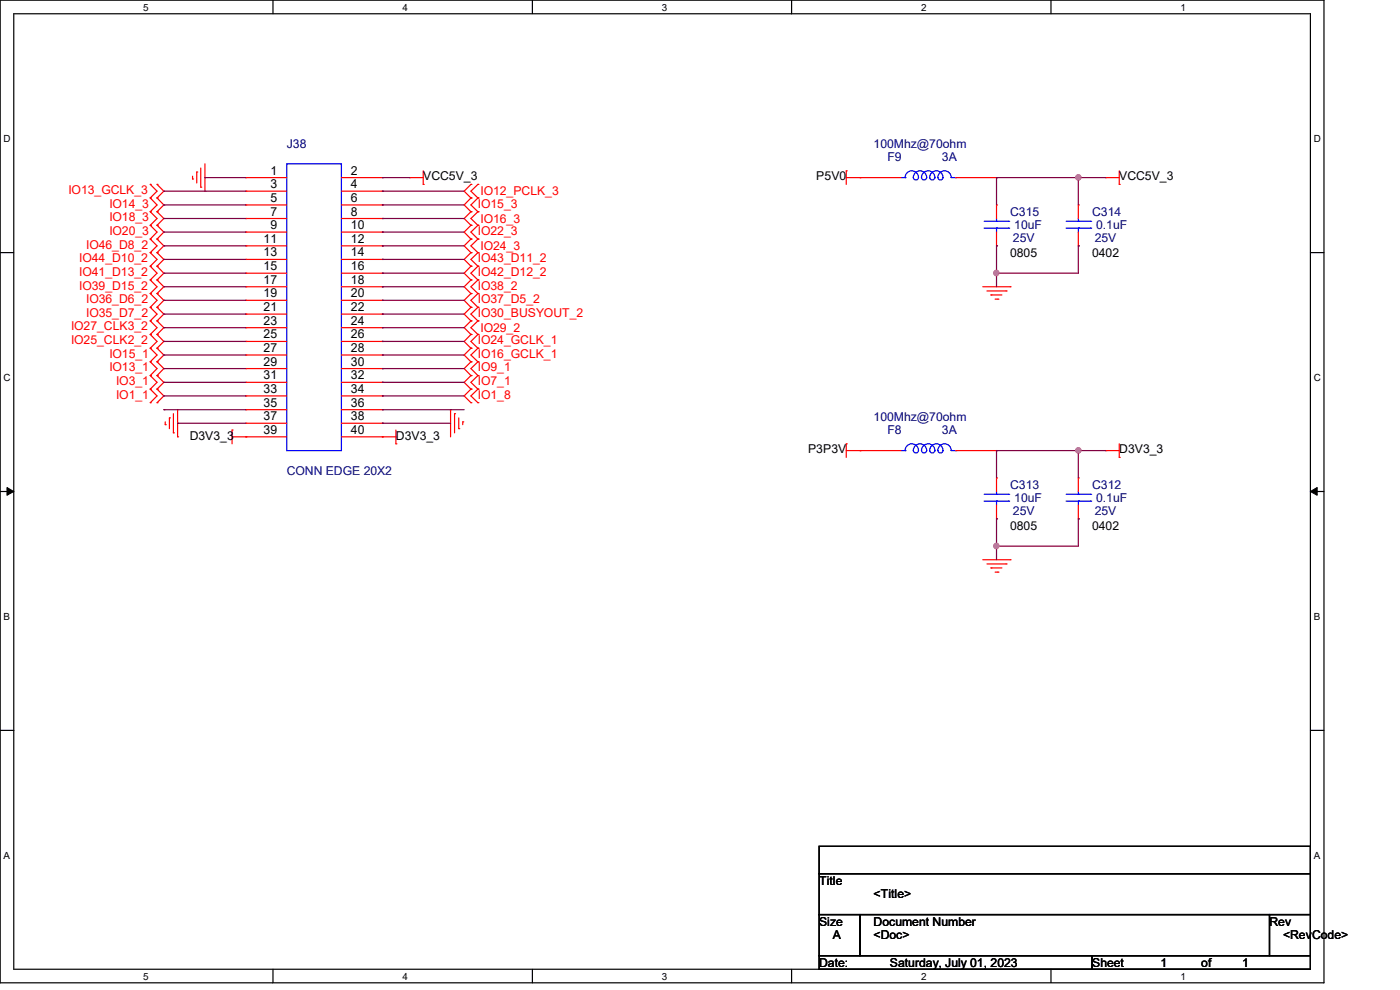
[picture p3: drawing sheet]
<svg xmlns="http://www.w3.org/2000/svg" width="297mm" height="210mm" viewBox="0 0 297 210" stroke-linecap="round" stroke-linejoin="round" font-family="sans-serif">
<path d="M0 0h280.9v208.5h-280.9zM2.9 2.9h275.1v202.7h-275.1z" fill="none" stroke="#000" stroke-width=".25"/>
<g fill="#fff">
<path d="M30.4 .3h1.1v2.4h-1.1z"/>
<path d="M30.4 205.9h1.1v2.3h-1.1z"/>
</g>
<path d="M57.9 0v2.9M57.9 205.6v2.9" fill="none" stroke="#000" stroke-width=".25"/>
<g fill="#fff">
<path d="M85.4 .3h1.1v2.4h-1.1z"/>
<path d="M85.4 205.9h1.1v2.3h-1.1z"/>
</g>
<path d="M112.9 0v2.9M112.9 205.6v2.9" fill="none" stroke="#000" stroke-width=".25"/>
<g fill="#fff">
<path d="M140.4 .3h1.2v2.4h-1.2z"/>
<path d="M140.4 205.9h1.2v2.3h-1.2z"/>
</g>
<path d="M167.9 0v2.9M167.9 205.6v2.9" fill="none" stroke="#000" stroke-width=".25"/>
<g fill="#fff">
<path d="M195.4 .3h1.2v2.4h-1.2z"/>
<path d="M195.4 205.9h1.2v2.3h-1.2z"/>
</g>
<path d="M223 0v2.9M223 205.6v2.9" fill="none" stroke="#000" stroke-width=".25"/>
<g fill="#fff">
<path d="M250.4 .3h1.2v2.4h-1.2z"/>
<path d="M250.4 205.9h1.2v2.3h-1.2z"/>
<path d="M.8 28.2h1.4v2.4h-1.4z"/>
<path d="M278.7 28.2h1.5v2.4h-1.5z"/>
<path d="M.8 78.9h1.4v2.3h-1.4z"/>
<path d="M278.7 78.9h1.5v2.3h-1.5z"/>
</g>
<path d="M0 53.6h2.9M278 53.6h2.9" fill="none" stroke="#000" stroke-width=".25"/>
<g fill="#fff">
<path d="M.8 129.6h1.3v2.3h-1.3z"/>
<path d="M278.7 129.6h1.4v2.3h-1.4z"/>
</g>
<path d="M0 104.3h2.9M278 104.3h2.9" fill="none" stroke="#000" stroke-width=".25"/>
<path d="M1.5 103.4l1.4 .9-1.4 .8zM278 104.3l1.4-.9v1.7z" fill="#000" stroke="#000" stroke-width=".21"/>
<g fill="#fff">
<path d="M.8 180.3h1.3v2.3h-1.3z"/>
<path d="M278.7 180.3h1.4v2.3h-1.4z"/>
</g>
<path d="M0 154.9h2.9M278 154.9h2.9M173.8 179.5h104.2v5.8h-104.2zM173.8 185.3h104.2v8.7h-104.2zM173.8 194h8.7v8.7h-8.7zM182.5 194h86.8v8.7h-86.8zM269.3 194h8.7v8.7h-8.7zM173.8 202.7h57.9v2.9h-57.9zM231.7 202.7h46.3v2.9h-46.3z" fill="none" stroke="#000" stroke-width=".25"/>
<g fill="none" stroke="#f00" stroke-width=".25">
<path d="M31.9 39.1h.1M31.9 39.1l1.4 1.5-1.4 1.4M33.3 39.1h.1M33.3 39.1l1.5 1.5-1.5 1.4M40.9 38h.1M40.9 37.4v.6M41.7 36.5h.1M41.7 36.5v2.3M42.6 39.7h.1M42.6 35.6v4.1M43.5 34.8v5.8M52.2 37.7h.1"/>
<path d="M52.2 37.7h8.6M72.4 37.7h8.7M81.1 37.7h.1M86.9 37.7h.1M86.9 37.7h2.9M89.8 39.1h.1M89.8 36.2v2.9M99.9 39.1h.1M99.9 39.1l-1.4 1.5 1.4 1.4M101.4 39.1h.1M101.4 39.1l-1.5 1.5 1.5 1.4M179.5 36.2h.1"/>
<path d="M179.5 37.7h11.6M179.5 36.2v2.9M182.5 37.7h.1M202.7 37.7h8.7M211.4 37.7h.1M234.6 37.7h.1M234.6 37.7h2.8M237.4 39.1h.1M237.4 36.2v2.9M31.9 59.4h.1M31.9 56.5h.1M31.9 50.7h.1"/>
<path d="M31.9 53.6h.1M31.9 47.8h.1M31.9 42h.1M31.9 44.9h.1M31.9 59.4l1.4 1.4-1.4 1.5M31.9 56.5l1.4 1.5-1.4 1.4M31.9 50.7l1.4 1.5-1.4 1.4M31.9 47.8l1.4 1.4-1.4 1.5M31.9 42l1.4 1.5-1.4 1.4M31.9 44.9l1.4 1.5-1.4 1.4M31.9 53.6l1.4 1.4-1.4 1.5M33.3 59.4h.1"/>
<path d="M33.3 56.5h.1M33.3 53.6h.1M33.3 50.7h.1M33.3 47.8h.1M33.3 44.9h.1M33.3 42h.1M33.3 59.4l1.5 1.4-1.5 1.5M33.3 56.5l1.5 1.5-1.5 1.4M33.3 50.7l1.5 1.5-1.5 1.4M33.3 47.8l1.5 1.4-1.5 1.5M33.3 42l1.5 1.5-1.5 1.4M33.3 44.9l1.5 1.5-1.5 1.4"/>
<path d="M33.3 53.6l1.5 1.4-1.5 1.5M43.5 40.6h.1M52.2 40.6h.1M52.2 43.5h.1M52.2 46.4h.1M52.2 49.2h.1M52.2 52.2h.1M52.2 55h.1M52.2 58h.1M52.2 40.6h8.6M52.2 43.5h8.6M52.2 46.4h8.6"/>
<path d="M52.2 49.2h8.6M52.2 52.2h8.6M52.2 55h8.6M52.2 58h8.6M72.4 40.6h8.7M72.4 43.5h8.7M72.4 46.4h8.7M72.4 49.2h8.7M72.4 52.2h8.7M72.4 55h8.7M72.4 58h8.7M81.1 40.6h.1"/>
<path d="M81.1 43.5h.1M81.1 46.4h.1M81.1 49.2h.1M81.1 52.2h.1M81.1 55h.1M81.1 58h.1M99.9 59.4h.1M99.9 56.5h.1M99.9 53.6h.1M99.9 47.8h.1M99.9 50.7h.1M99.9 42h.1"/>
<path d="M99.9 44.9h.1M99.9 59.4l-1.4 1.4 1.4 1.5M99.9 56.5l-1.4 1.5 1.4 1.4M99.9 53.6l-1.4 1.4 1.4 1.5M99.9 47.8l-1.4 1.4 1.4 1.5M99.9 42l-1.4 1.5 1.4 1.4M99.9 50.7l-1.4 1.5 1.4 1.4M99.9 44.9l-1.4 1.5 1.4 1.4M101.4 59.4h.1M101.4 56.5h.1M101.4 53.6h.1M101.4 50.7h.1"/>
<path d="M101.4 47.8h.1M101.4 44.9h.1M101.4 42h.1M101.4 59.4l-1.5 1.4 1.5 1.5M101.4 56.5l-1.5 1.5 1.5 1.4M101.4 53.6l-1.5 1.4 1.5 1.5M101.4 47.8l-1.5 1.4 1.5 1.5M101.4 42l-1.5 1.5 1.5 1.4M101.4 50.7l-1.5 1.5 1.5 1.4M101.4 44.9l-1.5 1.5 1.5 1.4M211.4 43.5h.1M211.4 52.2h.1"/>
<path d="M211.4 43.5v2.9M211.4 49.2v3M228.8 43.5h.1M228.8 52.2h.1M228.8 43.5v2.9M228.8 49.2v3M31.9 79.7h.1M31.9 76.8h.1M31.9 73.9h.1M31.9 62.3h.1M31.9 71h.1M31.9 65.2h.1"/>
<path d="M31.9 68.1h.1M31.9 79.7l1.4 1.4-1.4 1.4M31.9 76.8l1.4 1.4-1.4 1.5M31.9 73.9l1.4 1.4-1.4 1.5M31.9 71l1.4 1.4-1.4 1.5M31.9 65.2l1.4 1.4-1.4 1.5M31.9 62.3l1.4 1.4-1.4 1.5M31.9 68.1l1.4 1.4-1.4 1.5M33.3 79.7h.1M33.3 76.8h.1M33.3 73.9h.1M33.3 62.3h.1"/>
<path d="M33.3 71h.1M33.3 68.1h.1M33.3 65.2h.1M33.3 79.7l1.5 1.4-1.5 1.4M33.3 76.8l1.5 1.4-1.5 1.5M33.3 73.9l1.5 1.4-1.5 1.5M33.3 71l1.5 1.4-1.5 1.5M33.3 65.2l1.5 1.4-1.5 1.5M33.3 62.3l1.5 1.4-1.5 1.5M33.3 68.1l1.5 1.4-1.5 1.5M52.2 60.8h.1M52.2 63.7h.1"/>
<path d="M52.2 66.6h.1M52.2 69.5h.1M52.2 72.4h.1M52.2 75.3h.1M52.2 78.2h.1M52.2 60.8h8.6M52.2 63.7h8.6M52.2 66.6h8.6M52.2 69.5h8.6M52.2 72.4h8.6M52.2 75.3h8.6M52.2 78.2h8.6"/>
<path d="M72.4 60.8h8.7M72.4 63.7h8.7M72.4 66.6h8.7M72.4 69.5h8.7M72.4 72.4h8.7M72.4 75.3h8.7M72.4 78.2h8.7M81.1 60.8h.1M81.1 63.7h.1M81.1 66.6h.1M81.1 69.5h.1M81.1 72.4h.1"/>
<path d="M81.1 75.3h.1M81.1 78.2h.1M99.9 73.9h.1M99.9 76.8h.1M99.9 79.7h.1M99.9 62.3h.1M99.9 65.2h.1M99.9 68.1h.1M99.9 71h.1M99.9 73.9l-1.4 1.4 1.4 1.5M99.9 79.7l-1.4 1.4 1.4 1.4M99.9 62.3l-1.4 1.4 1.4 1.5"/>
<path d="M99.9 65.2l-1.4 1.4 1.4 1.5M99.9 68.1l-1.4 1.4 1.4 1.5M99.9 71l-1.4 1.4 1.4 1.5M99.9 76.8l-1.4 1.4 1.4 1.5M101.4 76.8h.1M101.4 73.9h.1M101.4 79.7h.1M101.4 62.3h.1M101.4 65.2h.1M101.4 68.1h.1M101.4 71h.1M101.4 73.9l-1.5 1.4 1.5 1.5"/>
<path d="M101.4 79.7l-1.5 1.4 1.5 1.4M101.4 62.3l-1.5 1.4 1.5 1.5M101.4 65.2l-1.5 1.4 1.5 1.5M101.4 68.1l-1.5 1.4 1.5 1.5M101.4 71l-1.5 1.4 1.5 1.5M101.4 76.8l-1.5 1.4 1.5 1.5M208.5 60.8h5.8M209.4 61.7h4M210.2 62.6h.1M210.2 62.6h2.4M211.1 63.5h.6M211.7 63.5h.1"/>
<path d="M213.4 61.7h.1M214.3 60.8h.1M31.9 82.5h.1M31.9 85.4h.1M31.9 82.5l1.4 1.5-1.4 1.4M33.3 85.4h.1M33.3 82.5h.1M33.3 82.5l1.5 1.5-1.5 1.4M35.1 90.1h.1M35.1 89.5v.6M35.9 88.6h.1M35.9 88.6v2.3"/>
<path d="M36.8 91.8h.1M36.8 87.8v4M37.7 92.7h.1M37.7 86.9v5.8M49.2 91.2h.1M49.2 92.7h11.6M49.2 91.2v2.9M52.2 92.7h.1M52.2 81.1h.1M52.2 84h.1M52.2 86.9h.1M52.2 89.8h.1"/>
<path d="M52.2 81.1h8.6M52.2 84h8.6M52.2 86.9h8.6M52.2 89.8h8.6M72.4 92.7h11.6M72.4 81.1h8.7M72.4 84h8.7M72.4 86.9h8.7M72.4 89.8h8.7M81.1 92.7h.1M81.1 81.1h.1M81.1 84h.1"/>
<path d="M81.1 86.9h.1M81.1 89.8h.1M84 94.1h.1M84 91.2v2.9M95.6 86.9h.1M95.6 86.9v5.8M96.4 87.8h.1M96.4 87.8v4M97.3 90.9h.1M97.3 88.6v2.3M98.2 89.5h.1M98.2 89.5v.6"/>
<path d="M99.9 82.5h.1M99.9 85.4h.1M99.9 82.5l-1.4 1.5 1.4 1.4M101.4 82.5h.1M101.4 85.4h.1M101.4 82.5l-1.5 1.5 1.5 1.4M179.5 94.1h.1M179.5 95.6h11.6M179.5 94.1v2.9M182.5 95.6h.1M202.7 95.6h8.7M211.4 95.6h.1"/>
<path d="M234.6 95.6h.1M234.6 95.6h2.8M237.4 97h.1M237.4 94.1v2.9M208.5 118.7h5.8M209.4 119.6h4M211.4 101.4h.1M211.4 110.1h.1M211.4 101.4v2.9M211.4 107.1v3M213.4 119.6h.1M214.3 118.7h.1"/>
<path d="M228.8 101.4h.1M228.8 110.1h.1M228.8 101.4v2.9M228.8 107.1v3M210.2 120.5h.1M210.2 120.5h2.4M211.1 121.4h.6M211.7 121.4h.1"/>
</g>
<g fill="none" stroke="#00f" stroke-width=".25">
<path d="M60.8 34.8h11.6v60.8h-11.6zM191.1 37.7h.9M192 37.7a1.42 1.42 0 0 1 1.4-1.5 1.42 1.42 0 0 1 1.5 1.5 .55 .55 0 0 1-.6 .5 .55 .55 0 0 1-.5-.5 1.42 1.42 0 0 1 1.4-1.5 1.42 1.42 0 0 1 1.4 1.5 .55 .55 0 0 1-.6 .5 .55 .55 0 0 1-.5-.5 1.42 1.42 0 0 1 1.4-1.5 1.42 1.42 0 0 1 1.4 1.5 .55 .55 0 0 1-.5 .5 .55 .55 0 0 1-.6-.5 1.42 1.42 0 0 1 1.4-1.5 1.42 1.42 0 0 1 1.5 1.5 .55 .55 0 0 1-.6 .5 .55 .55 0 0 1-.5-.5 1.42 1.42 0 0 1 1.4-1.5 1.42 1.42 0 0 1 1.4 1.5M192 37.7h.1M201.8 37.7h.9M202.7 37.7h.1M208.8 48.4h5.2M208.8 46.9h5.2M211.4 46.9h.1M211.4 48.4h.1M211.4 46.4v.5M211.4 48.4v.8"/>
<path d="M214 48.4h.1M214 46.9h.1M226.2 48.4h5.2M226.2 46.9h5.2M228.8 46.9h.1M228.8 48.4h.1M228.8 46.4v.5M228.8 48.4v.8M231.4 48.4h.1M231.4 46.9h.1M191.1 95.6h.9M192 95.6a1.42 1.42 0 0 1 1.4-1.5 1.42 1.42 0 0 1 1.5 1.5 .55 .55 0 0 1-.6 .5 .55 .55 0 0 1-.5-.5 1.42 1.42 0 0 1 1.4-1.5 1.42 1.42 0 0 1 1.4 1.5 .55 .55 0 0 1-.6 .5 .55 .55 0 0 1-.5-.5 1.42 1.42 0 0 1 1.4-1.5 1.42 1.42 0 0 1 1.4 1.5 .55 .55 0 0 1-.5 .5 .55 .55 0 0 1-.6-.5 1.42 1.42 0 0 1 1.4-1.5 1.42 1.42 0 0 1 1.5 1.5 .55 .55 0 0 1-.6 .5 .55 .55 0 0 1-.5-.5 1.42 1.42 0 0 1 1.4-1.5 1.42 1.42 0 0 1 1.4 1.5"/>
<path d="M192 95.6h.1M201.8 95.6h.9M202.7 95.6h.1M208.8 106.3h5.2M208.8 104.9h5.2M211.4 104.9h.1M211.4 106.3h.1M211.4 104.3v.6M211.4 106.3v.8M214 106.3h.1M214 104.9h.1M226.2 106.3h5.2"/>
<path d="M226.2 104.9h5.2M228.8 104.9h.1M228.8 106.3h.1M228.8 104.3v.6M228.8 106.3v.8M231.4 106.3h.1M231.4 104.9h.1"/>
</g>
<g fill="none" stroke="#800040" stroke-width=".25">
<path d="M43.5 37.7h.1M43.5 37.7h8.7M81.1 37.7h.1M81.1 37.7h5.8M211.4 37.7h.1M211.4 37.7h23.2M211.4 37.7v5.8M228.8 37.7h.1M228.8 37.7v5.8M34.8 46.4h.1M34.8 43.5h.1M34.8 40.6h.1"/>
<path d="M34.8 49.2h.1M34.8 58h.1M34.8 55h.1M34.8 52.2h.1M34.8 43.5h17.4M34.8 40.6h17.4M34.8 46.4h17.4M34.8 49.2h17.4M34.8 58h17.4M34.8 55h17.4M34.8 52.2h17.4M81.1 43.5h.1"/>
<path d="M81.1 40.6h.1M81.1 46.4h.1M81.1 49.2h.1M81.1 58h.1M81.1 55h.1M81.1 52.2h.1M81.1 43.5h17.4M81.1 40.6h17.4M81.1 46.4h17.4M81.1 49.2h17.4M81.1 58h17.4M81.1 55h17.4"/>
<path d="M81.1 52.2h17.4M211.4 52.2h.1M211.4 58h.1M211.4 52.2v8.6M228.8 52.2h.1M228.8 52.2v5.8h-17.4M34.8 78.2h.1M34.8 75.3h.1M34.8 60.8h.1M34.8 63.7h.1M34.8 66.6h.1M34.8 69.5h.1"/>
<path d="M34.8 72.4h.1M34.8 78.2h17.4M34.8 75.3h17.4M34.8 66.6h17.4M34.8 63.7h17.4M34.8 72.4h17.4M34.8 69.5h17.4M34.8 60.8h17.4M81.1 66.6h.1M81.1 63.7h.1M81.1 78.2h.1M81.1 75.3h.1"/>
<path d="M81.1 72.4h.1M81.1 69.5h.1M81.1 60.8h.1M81.1 78.2h17.4M81.1 75.3h17.4M81.1 66.6h17.4M81.1 63.7h17.4M81.1 72.4h17.4M81.1 69.5h17.4M81.1 60.8h17.4M34.8 84h.1M34.8 81.1h.1"/>
<path d="M34.8 86.9h.1M34.8 84h17.4M34.8 81.1h17.4M34.8 86.9h17.4M37.7 89.8h.1M37.7 89.8h14.5M81.1 81.1h.1M81.1 86.9h.1M81.1 84h.1M81.1 89.8h.1M81.1 89.8h14.5M81.1 84h17.4"/>
<path d="M81.1 81.1h17.4M81.1 86.9h17.4M211.4 95.6h.1M211.4 95.6v5.8M211.4 95.6h23.2M228.8 95.6h.1M228.8 95.6v5.8M211.4 110.1h.1M211.4 115.9h.1M211.4 110.1v8.6M228.8 110.1h.1M228.8 110.1v5.8h-17.4"/>
</g>
<g fill="#f0f" stroke="#f0f" stroke-width=".25">
<circle cx="211.4" cy="115.8" r=".55"/>
<circle cx="228.8" cy="95.5" r=".55"/>
<circle cx="211.4" cy="57.9" r=".55"/>
<circle cx="228.8" cy="37.6" r=".55"/>
</g>
<g font-size="2.6" fill="#000080">
<text x="60.8" y="31.3">J38</text>
<text x="185.3" y="31.3">100Mhz@70ohm</text>
<text x="188.3" y="34.2">F9</text>
<text x="199.8" y="34.2">3A</text>
<text x="214.3" y="45.8">C315</text>
<text x="231.7" y="45.8">C314</text>
<text x="214.9" y="51.3">25V</text>
<text x="215.2" y="48.7">10uF</text>
<text x="232.2" y="51.3">25V</text>
<text x="232.5" y="48.7">0.1uF</text>
<text x="185.3" y="89.2">100Mhz@70ohm</text>
<text x="188.3" y="92.1">F8</text>
<text x="199.8" y="92.1">3A</text>
<text x="60.8" y="100.8">CONN EDGE 20X2</text>
<text x="214.3" y="103.7">C313</text>
<text x="215.2" y="106.6">10uF</text>
<text x="231.7" y="103.7">C312</text>
<text x="232.5" y="106.6">0.1uF</text>
<text x="214.9" y="109.2">25V</text>
<text x="232.2" y="109.2">25V</text>
</g>
<g font-size="2.6" fill="#f00">
<text x="14.5" y="41.1">IO13_GCLK_3</text>
<text x="101.9" y="41.4">IO12_PCLK_3</text>
<text x="23.2" y="44.1">IO14_3</text>
<text x="23.2" y="46.9">IO18_3</text>
<text x="101.4" y="44.1">IO15_3</text>
<text x="101.9" y="47.2">IO16_3</text>
<text x="18.3" y="52.7">IO46_D8_2</text>
<text x="23.2" y="49.8">IO20_3</text>
<text x="101.4" y="49.8">IO22_3</text>
<text x="101.9" y="53">IO24_3</text>
<text x="16.8" y="58.5">IO41_D13_2</text>
<text x="16.8" y="55.6">IO44_D10_2</text>
<text x="101.4" y="58.5">IO42_D12_2</text>
<text x="101.4" y="55.6">IO43_D11_2</text>
<text x="16.8" y="61.4">IO39_D15_2</text>
<text x="18.3" y="64.3">IO36_D6_2</text>
<text x="101.4" y="61.4">IO38_2</text>
<text x="101.4" y="64.3">IO37_D5_2</text>
<text x="15.1" y="70.1">IO27_CLK3_2</text>
<text x="18.3" y="67.2">IO35_D7_2</text>
<text x="101.4" y="67.2">IO30_BUSYOUT_2</text>
<text x="101.9" y="70.4">IO29_2</text>
<text x="15.1" y="73">IO25_CLK2_2</text>
<text x="23.2" y="75.9">IO15_1</text>
<text x="101.4" y="75.9">IO16_GCLK_1</text>
<text x="101.4" y="73">IO24_GCLK_1</text>
<text x="23.2" y="78.8">IO13_1</text>
<text x="24.6" y="81.7">IO3_1</text>
<text x="101.4" y="81.7">IO7_1</text>
<text x="101.4" y="78.8">IO9_1</text>
<text x="24.6" y="84.6">IO1_1</text>
<text x="101.4" y="84.6">IO1_8</text>
</g>
<g font-size="2.6">
<text x="57.4" y="37">1</text>
<text x="57.4" y="39.9">3</text>
<text x="74.5" y="37">2</text>
<text x="74.5" y="39.9">4</text>
<text x="89.8" y="38.3">VCC5V_3</text>
<text x="173.2" y="38.3">P5V0</text>
<text x="237.4" y="38.3">VCC5V_3</text>
<text x="57.4" y="42.8">5</text>
<text x="57.4" y="45.7">7</text>
<text x="74.5" y="42.8">6</text>
<text x="74.5" y="45.7">8</text>
<text x="55.9" y="51.5">11</text>
<text x="57.4" y="48.6">9</text>
<text x="74.5" y="48.6">10</text>
<text x="74.5" y="51.5">12</text>
<text x="55.9" y="54.4">13</text>
<text x="55.9" y="57.3">15</text>
<text x="74.5" y="54.4">14</text>
<text x="74.5" y="57.3">16</text>
<text x="214.3" y="54.5">0805</text>
<text x="231.7" y="54.5">0402</text>
<text x="55.9" y="60.2">17</text>
<text x="55.9" y="63.1">19</text>
<text x="55.9" y="66">21</text>
<text x="74.5" y="60.2">18</text>
<text x="74.5" y="63.1">20</text>
<text x="74.5" y="66">22</text>
<text x="55.9" y="68.9">23</text>
<text x="55.9" y="71.8">25</text>
<text x="74.5" y="68.9">24</text>
<text x="74.5" y="71.8">26</text>
<text x="55.9" y="74.7">27</text>
<text x="55.9" y="77.6">29</text>
<text x="74.5" y="74.7">28</text>
<text x="74.5" y="77.6">30</text>
<text x="55.9" y="80.5">31</text>
<text x="55.9" y="83.4">33</text>
<text x="74.5" y="80.5">32</text>
<text x="74.5" y="83.4">34</text>
<text x="55.9" y="86.3">35</text>
<text x="55.9" y="89.2">37</text>
<text x="74.5" y="86.3">36</text>
<text x="74.5" y="89.2">38</text>
<text x="40.3" y="93.3">D3V3_3</text>
<text x="55.9" y="92">39</text>
<text x="74.5" y="92">40</text>
<text x="84" y="93.3">D3V3_3</text>
<text x="171.4" y="96.2">P3P3V</text>
<text x="237.4" y="96.2">D3V3_3</text>
<text x="214.3" y="112.4">0805</text>
<text x="231.7" y="112.4">0402</text>
<text x="173.8" y="187.7">Title</text>
<text x="185.3" y="190.6">&lt;Title&gt;</text>
<text x="173.8" y="196.3">Size</text>
<text x="185.3" y="196.3">Document Number</text>
<text x="269.3" y="196.3">Rev</text>
<text x="176.7" y="199.3">A</text>
<text x="185.3" y="199.3">&lt;Doc&gt;</text>
<text x="272.2" y="199.3">&lt;RevCode&gt;</text>
<text x="173.8" y="205.1">Date:</text>
<text x="188.8" y="205.1">Saturday, July 01, 2023</text>
<text x="231.7" y="205.1">Sheet</text>
<text x="246.2" y="205.1">1</text>
<text x="254.8" y="205.1">of</text>
<text x="263.5" y="205.1">1</text>
</g>
<g font-size="2.1">
<text x="30.4" y="2.2">5</text>
<text x="85.4" y="2.2">4</text>
<text x="140.4" y="2.2">3</text>
<text x="195.4" y="2.2">2</text>
<text x="250.4" y="2.2">1</text>
<text x=".8" y="30.1">D</text>
<text x="278.7" y="30.1">D</text>
<text x=".8" y="80.8">C</text>
<text x="278.7" y="80.8">C</text>
<text x=".8" y="131.5">B</text>
<text x="278.7" y="131.5">B</text>
<text x=".8" y="182.2">A</text>
<text x="278.7" y="182.2">A</text>
<text x="30.4" y="207.8">5</text>
<text x="85.4" y="207.8">4</text>
<text x="140.4" y="207.8">3</text>
<text x="195.4" y="207.8">2</text>
<text x="250.4" y="207.8">1</text>
</g>
</svg>
